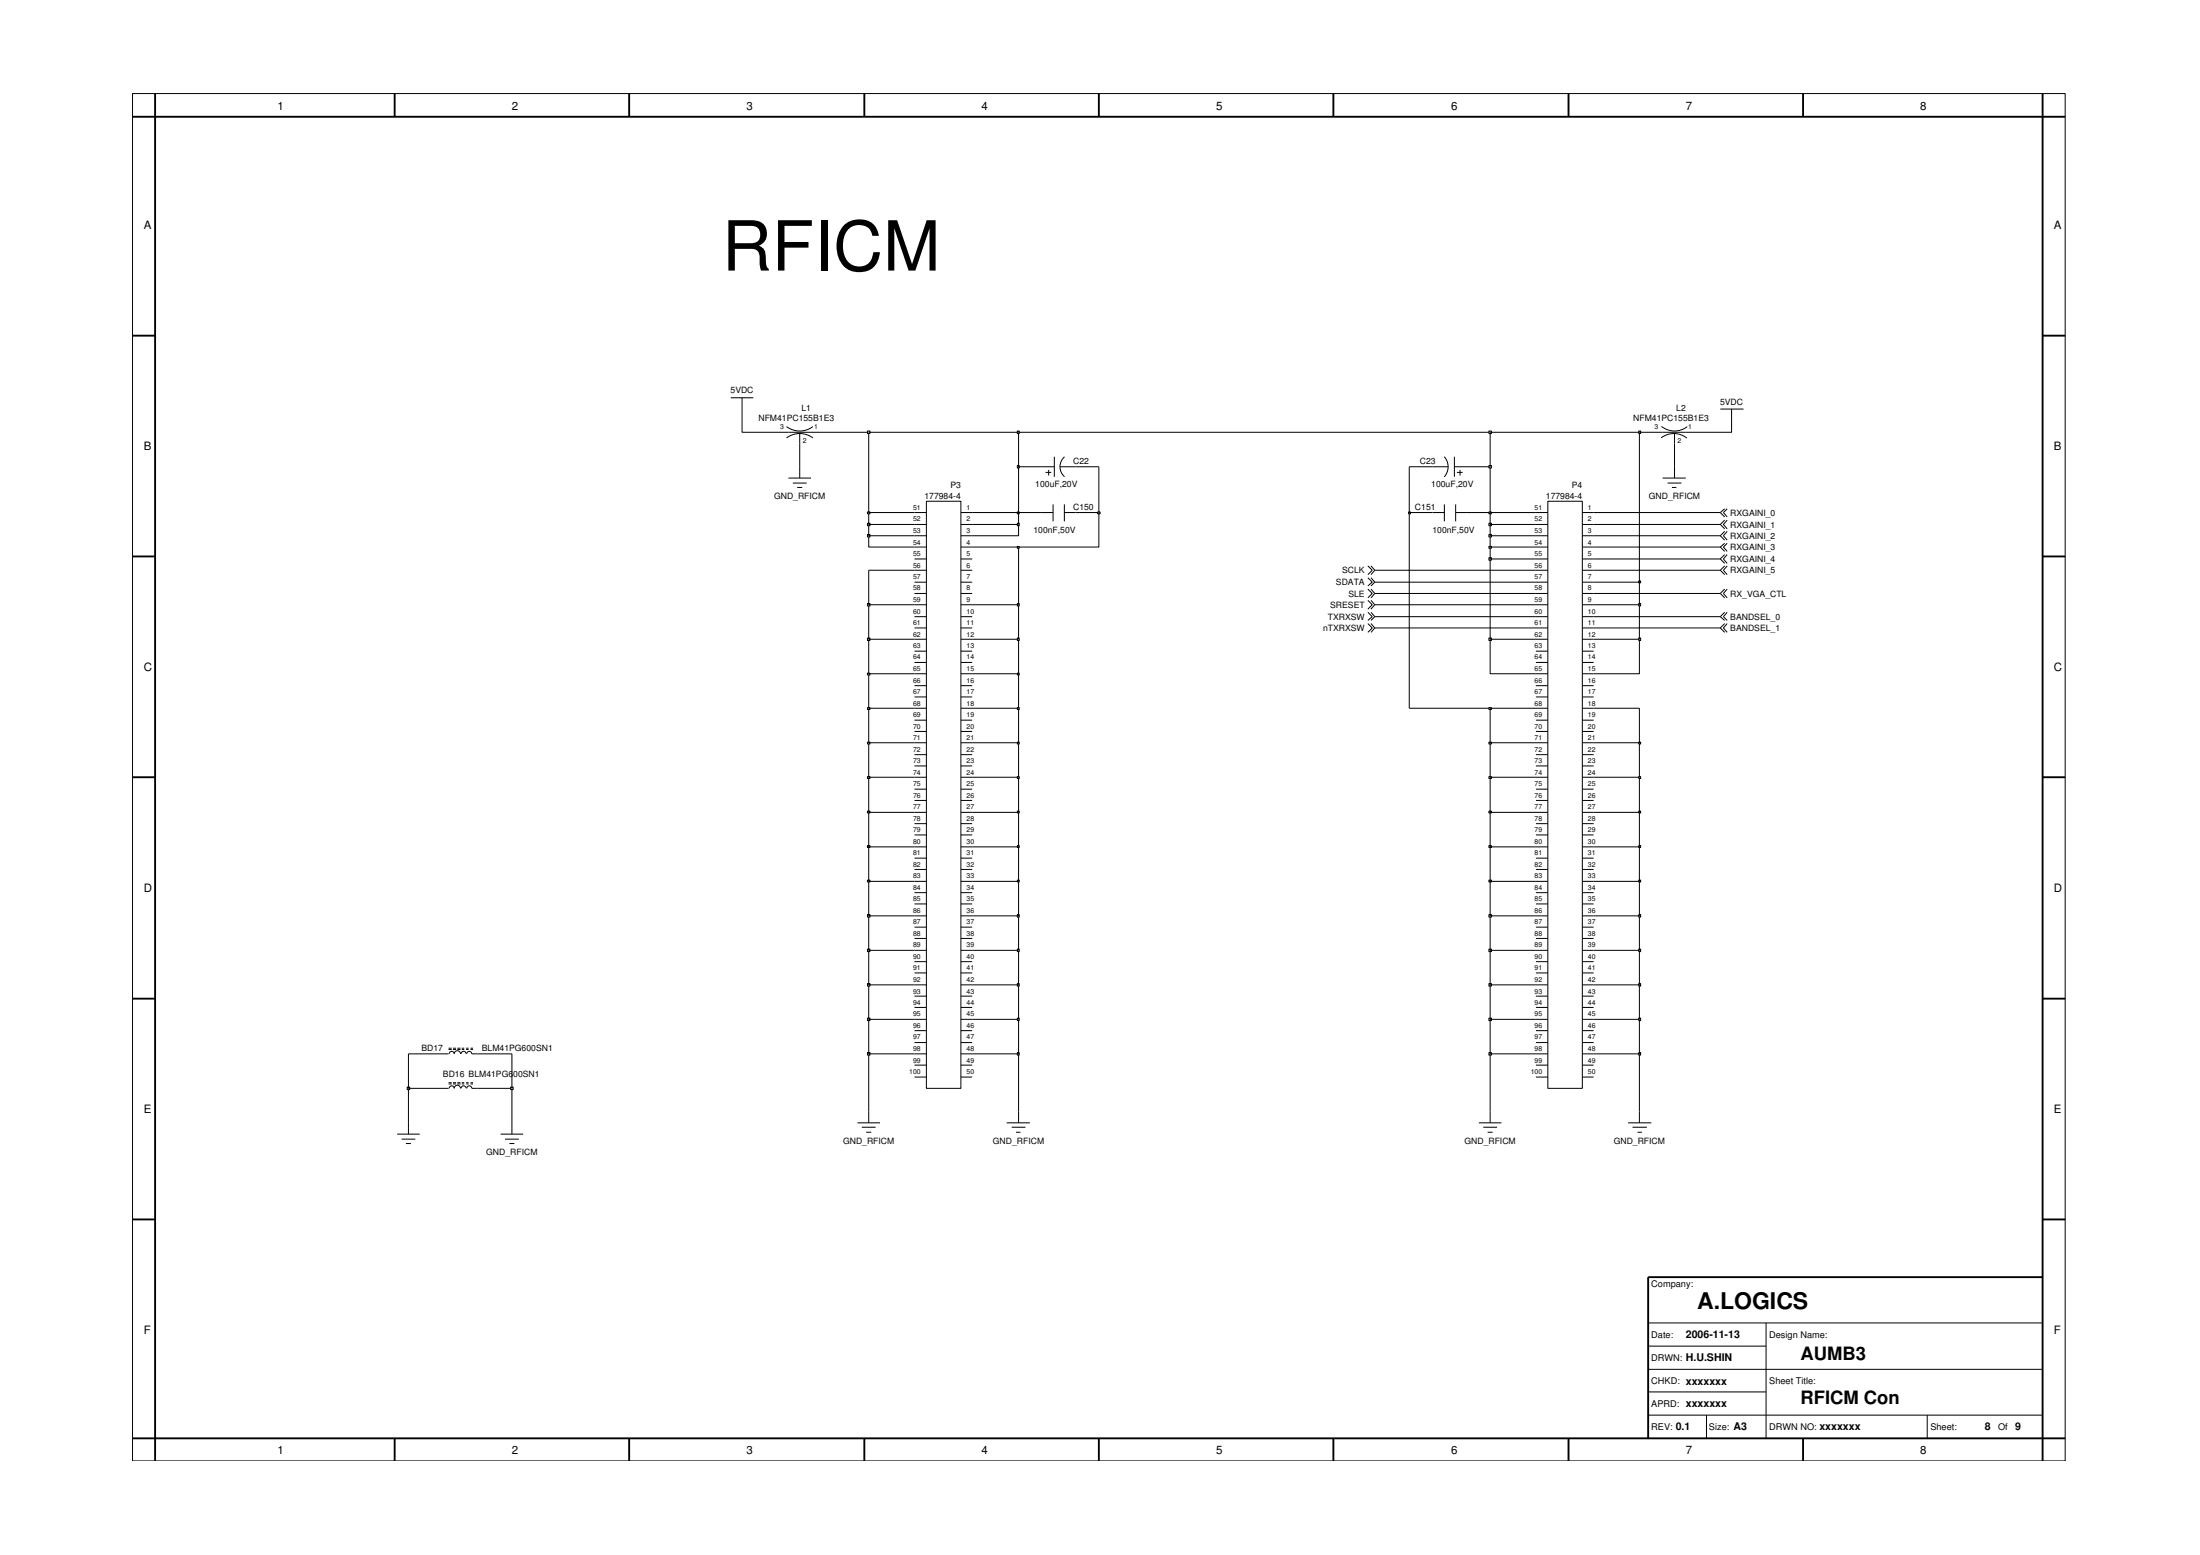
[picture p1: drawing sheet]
<svg xmlns="http://www.w3.org/2000/svg" width="297mm" height="210mm" viewBox="0 0 297 210" stroke-linecap="round" stroke-linejoin="round" font-family="sans-serif">
<g fill="none" stroke="#000" stroke-width=".14">
<path d="M98.7 53.7h3M100.2 53.7v1.5M106.2 59.1a2.96 2.96 0 0 1 3.6 0M106.2 57.6a2.96 2.96 0 0 0 3.6 0M106.5 58.3h3M108 58.5v1.4M224.3 59.1a2.79 2.79 0 0 1 3.5 0M224.3 57.6a2.79 2.79 0 0 0 3.5 0M224.5 58.3h3.1M226.1 58.5v1.4M232.3 55.2h3.1M233.8 55.2v1.6"/>
<path d="M106.5 64.5h3M107 65.2h1.9M107.6 65.8h.7M108 63v1.5M123.5 78.6h1.6M123.5 77h1.6M123.5 75.5h1.6M123.5 73.8h1.6M123.5 72.3h1.6M123.5 70.8h1.6M123.5 69.2h1.6M125.1 67.7h4.6v79.2h-4.6z"/>
<path d="M129.7 78.6h1.6M129.7 77h1.6M129.7 75.5h1.6M129.7 73.8h1.6M129.7 72.3h1.6M129.7 70.8h1.6M129.7 69.2h1.6M140.6 69.2h1.6M140.6 63h1.8M141.2 63.8h.7M141.6 63.4v.8M142.2 68.1v2.3"/>
<path d="M142.4 61.7v2.7M143.1 63h2.1M143.7 69.2h1.5M143.7 68.1v2.3M143.7 61.7a1.78 1.78 0 0 0 0 2.6M184.7 78l.6 .6-.6 .5M184.7 79.5l.6 .6-.6 .6M184.7 76.4l.6 .6-.6 .6M185.1 76.4l.5 .6-.5 .6M185.1 78l.5 .6-.5 .5M185.1 79.5l.5 .6-.5 .6M193.4 69.2h1.6"/>
<path d="M193.4 63h2.1M195 61.6a2.03 2.03 0 0 1 0 2.8M195 68.1v2.3M196.4 61.7v2.7M196.4 63h1.7M196.5 69.2h1.6M196.5 68.1v2.3M196.7 63.8h.8M197.1 63.4v.8M207.4 78.6h1.6M207.4 77h1.6M207.4 75.5h1.6"/>
<path d="M207.4 73.8h1.6M207.4 72.3h1.6M207.4 70.8h1.6M207.4 69.2h1.6M209 67.7h4.6v79.2h-4.6zM213.6 78.6h1.6M213.6 77h1.6M213.6 75.5h1.6M213.6 73.8h1.6M213.6 72.3h1.6M213.6 70.8h1.6M213.6 69.2h1.6"/>
<path d="M224.5 64.5h3.1M225.2 65.2h1.8M225.7 65.8h.6M226.1 63v1.5M232.9 71.7l-.6 .6 .6 .6M232.9 73.3l-.6 .5 .6 .6M232.9 79.5l-.6 .6 .6 .6M232.9 68.7l-.6 .5 .6 .6M232.9 70.2l-.6 .6 .6 .6M232.9 76.4l-.6 .6 .6 .6M232.9 74.9l-.6 .6 .6 .5M233.2 73.3l-.5 .5 .5 .6"/>
<path d="M233.2 70.2l-.5 .6 .5 .6M233.2 71.7l-.5 .6 .5 .6M233.2 79.5l-.5 .6 .5 .6M233.2 68.7l-.5 .5 .5 .6M233.2 76.4l-.5 .6 .5 .6M233.2 74.9l-.5 .6 .5 .5M123.5 98.7h1.6M123.5 97.2h1.6M123.5 95.6h1.6M123.5 94.1h1.6M123.5 92.6h1.6M123.5 90.9h1.6"/>
<path d="M123.5 89.4h1.6M123.5 87.9h1.6M123.5 86.3h1.6M123.5 84.8h1.6M123.5 83.2h1.6M123.5 81.6h1.6M123.5 80.1h1.6M129.7 98.7h1.6M129.7 97.2h1.6M129.7 95.6h1.6M129.7 94.1h1.6M129.7 92.6h1.6"/>
<path d="M129.7 90.9h1.6M129.7 89.4h1.6M129.7 87.9h1.6M129.7 86.3h1.6M129.7 84.8h1.6M129.7 83.2h1.6M129.7 81.6h1.6M129.7 80.1h1.6M184.7 81l.6 .6-.6 .6M184.7 84.2l.6 .6-.6 .6M184.7 82.6l.6 .6-.6 .5M185.1 81l.5 .6-.5 .6"/>
<path d="M185.1 84.2l.5 .6-.5 .6M185.1 82.6l.5 .6-.5 .5M207.4 98.7h1.6M207.4 97.2h1.6M207.4 95.6h1.6M207.4 94.1h1.6M207.4 92.6h1.6M207.4 90.9h1.6M207.4 89.4h1.6M207.4 87.9h1.6M207.4 86.3h1.6M207.4 84.8h1.6"/>
<path d="M207.4 83.2h1.6M207.4 81.6h1.6M207.4 80.1h1.6M213.6 98.7h1.6M213.6 97.2h1.6M213.6 95.6h1.6M213.6 94.1h1.6M213.6 92.6h1.6M213.6 90.9h1.6M213.6 89.4h1.6M213.6 87.9h1.6M213.6 86.3h1.6"/>
<path d="M213.6 84.8h1.6M213.6 83.2h1.6M213.6 81.6h1.6M213.6 80.1h1.6M232.9 84.2l-.6 .6 .6 .6M232.9 82.6l-.6 .6 .6 .5M233.2 84.2l-.5 .6 .5 .6M233.2 82.6l-.5 .6 .5 .5M123.5 119h1.6M123.5 117.4h1.6M123.5 115.8h1.6M123.5 112.7h1.6"/>
<path d="M123.5 111.2h1.6M123.5 109.7h1.6M123.5 108h1.6M123.5 106.5h1.6M123.5 104.9h1.6M123.5 103.4h1.6M123.5 101.9h1.6M123.5 100.3h1.6M123.5 114.3h1.6M129.7 119h1.6M129.7 117.4h1.6M129.7 115.8h1.6"/>
<path d="M129.7 112.7h1.6M129.7 111.2h1.6M129.7 109.7h1.6M129.7 108h1.6M129.7 106.5h1.6M129.7 104.9h1.6M129.7 103.4h1.6M129.7 101.9h1.6M129.7 100.3h1.6M129.7 114.3h1.6M207.4 119h1.6M207.4 117.4h1.6"/>
<path d="M207.4 115.8h1.6M207.4 112.7h1.6M207.4 111.2h1.6M207.4 109.7h1.6M207.4 108h1.6M207.4 106.5h1.6M207.4 104.9h1.6M207.4 103.4h1.6M207.4 101.9h1.6M207.4 100.3h1.6M207.4 114.3h1.6M213.6 119h1.6"/>
<path d="M213.6 117.4h1.6M213.6 115.8h1.6M213.6 112.7h1.6M213.6 111.2h1.6M213.6 109.7h1.6M213.6 108h1.6M213.6 106.5h1.6M213.6 104.9h1.6M213.6 103.4h1.6M213.6 101.9h1.6M213.6 100.3h1.6M213.6 114.3h1.6"/>
<path d="M123.5 139.1h1.6M123.5 137.6h1.6M123.5 136h1.6M123.5 134.5h1.6M123.5 132.9h1.6M123.5 131.3h1.6M123.5 129.8h1.6M123.5 128.3h1.6M123.5 126.7h1.6M123.5 125.2h1.6M123.5 123.6h1.6M123.5 122h1.6"/>
<path d="M123.5 120.5h1.6M129.7 139.1h1.6M129.7 137.6h1.6M129.7 136h1.6M129.7 134.5h1.6M129.7 132.9h1.6M129.7 131.3h1.6M129.7 129.8h1.6M129.7 128.3h1.6M129.7 126.7h1.6M129.7 125.2h1.6M129.7 123.6h1.6"/>
<path d="M129.7 122h1.6M129.7 120.5h1.6M207.4 139.1h1.6M207.4 137.6h1.6M207.4 136h1.6M207.4 134.5h1.6M207.4 132.9h1.6M207.4 131.3h1.6M207.4 129.8h1.6M207.4 128.3h1.6M207.4 126.7h1.6M207.4 125.2h1.6"/>
<path d="M207.4 123.6h1.6M207.4 122h1.6M207.4 120.5h1.6M213.6 139.1h1.6M213.6 137.6h1.6M213.6 136h1.6M213.6 134.5h1.6M213.6 132.9h1.6M213.6 131.3h1.6M213.6 129.8h1.6M213.6 128.3h1.6M213.6 126.7h1.6"/>
<path d="M213.6 125.2h1.6M213.6 123.6h1.6M213.6 122h1.6M213.6 120.5h1.6M53.6 153.1h3.1M54.2 153.8h1.9M54.8 154.4h.7M55.1 146.9v6.2M59.8 142.3h.8M59.8 146.9h.8M60.6 141.7h.4M60.6 141.5h.4"/>
<path d="M60.6 146.3h.4M60.6 146.1h.4M60.6 142.3a.34 .34 0 0 1 .4-.4 .34 .34 0 0 1 .3 .4 .42 .42 0 0 1 .5-.5 .42 .42 0 0 1 .4 .5M60.6 146.9a.34 .34 0 0 1 .4-.3 .34 .34 0 0 1 .3 .3 .42 .42 0 0 1 .5-.4 .42 .42 0 0 1 .4 .4M61.2 141.7h.4M61.2 141.5h.4M61.2 146.3h.4M61.2 146.1h.4M61.8 141.7h.4M61.8 141.5h.4M61.8 146.3h.4M61.8 146.1h.4"/>
<path d="M62.3 142.3a.34 .34 0 0 1 .3-.4 .34 .34 0 0 1 .3 .4M62.3 146.9a.34 .34 0 0 1 .3-.3 .34 .34 0 0 1 .3 .3M62.3 141.7h.4M62.3 141.5h.4M62.3 146.3h.4M62.3 146.1h.4M62.9 141.7h.4M62.9 141.5h.4M62.9 146.3h.4M62.9 146.1h.4M63 142.3a.34 .34 0 0 1 .4-.4 .34 .34 0 0 1 .3 .4h.8M63 146.9a.34 .34 0 0 1 .4-.3 .34 .34 0 0 1 .3 .3h.8"/>
<path d="M63.5 141.7h.4M63.5 141.5h.4M63.5 146.3h.4M63.5 146.1h.4M67.6 153.1h3M68.2 153.8h1.8M68.8 154.4h.7M69.1 146.9v6.2M115.8 151.6h3M116.4 152.2h1.8M117 152.8h.6M117.3 142.3v9.3"/>
<path d="M123.5 142.3h1.6M123.5 145.4h1.6M123.5 143.8h1.6M123.5 140.7h1.6M129.7 142.3h1.6M129.7 145.4h1.6M129.7 143.8h1.6M129.7 140.7h1.6M135.9 151.6h3.2M136.6 152.2h1.9M137.2 152.8h.6M137.5 142.3v9.3"/>
<path d="M199.7 151.6h3M200.3 152.2h1.8M200.9 152.8h.6M201.2 142.3v9.3M207.4 142.3h1.6M207.4 145.4h1.6M207.4 143.8h1.6M207.4 140.7h1.6M213.6 142.3h1.6M213.6 145.4h1.6M213.6 143.8h1.6M213.6 140.7h1.6"/>
<path d="M219.8 151.6h3.2M220.4 152.2h2M221.1 152.8h.6M221.3 142.3v9.3"/>
</g>
<path d="M55 146.7h.3v.4h-.3z" fill="#c3c3c3"/>
<path d="M55 146.7h.3v.4h-.3zM55.1 142.3v4.6h4.7M64.5 146.9h4.6" fill="none" stroke="#000" stroke-width=".14"/>
<path d="M68.9 146.7h.4v.4h-.4z" fill="#c3c3c3"/>
<path d="M55.1 142.3h4.7M64.5 142.3h4.6v4.6M68.9 146.7h.4v.4h-.4z" fill="none" stroke="#000" stroke-width=".14"/>
<path d="M117.1 142.1h.4v.3h-.4z" fill="#c3c3c3"/>
<path d="M117.3 137.6v4.7h6.2M117.1 142.1h.4v.3h-.4zM131.3 142.3h6.2" fill="none" stroke="#000" stroke-width=".14"/>
<path d="M137.4 142.1h.2v.3h-.2z" fill="#c3c3c3"/>
<path d="M137.5 137.6v4.7M137.4 142.1h.2v.3h-.2z" fill="none" stroke="#000" stroke-width=".14"/>
<path d="M201 142.1h.4v.3h-.4z" fill="#c3c3c3"/>
<path d="M201.2 137.6v4.7h6.2M201 142.1h.4v.3h-.4zM215.2 142.3h6.1" fill="none" stroke="#000" stroke-width=".14"/>
<path d="M221.3 142.1h.2v.3h-.2z" fill="#c3c3c3"/>
<path d="M221.3 137.6v4.7M221.3 142.1h.2v.3h-.2z" fill="none" stroke="#000" stroke-width=".14"/>
<path d="M117.1 137.4h.4v.4h-.4z" fill="#c3c3c3"/>
<path d="M117.1 137.4h.4v.4h-.4zM117.3 132.9v4.7h6.2M131.3 137.6h6.2" fill="none" stroke="#000" stroke-width=".14"/>
<path d="M137.4 137.4h.2v.4h-.2z" fill="#c3c3c3"/>
<path d="M137.4 137.4h.2v.4h-.2zM137.5 132.9v4.7" fill="none" stroke="#000" stroke-width=".14"/>
<path d="M201 137.4h.4v.4h-.4z" fill="#c3c3c3"/>
<path d="M201 137.4h.4v.4h-.4zM201.2 132.9v4.7h6.2M215.2 137.6h6.1" fill="none" stroke="#000" stroke-width=".14"/>
<path d="M221.3 137.4h.2v.4h-.2z" fill="#c3c3c3"/>
<path d="M221.3 137.4h.2v.4h-.2zM221.3 132.9v4.7" fill="none" stroke="#000" stroke-width=".14"/>
<path d="M117.1 132.8h.4v.3h-.4z" fill="#c3c3c3"/>
<path d="M117.1 132.8h.4v.3h-.4zM117.3 128.3v4.6h6.2M131.3 132.9h6.2" fill="none" stroke="#000" stroke-width=".14"/>
<path d="M137.4 132.8h.2v.3h-.2z" fill="#c3c3c3"/>
<path d="M137.4 132.8h.2v.3h-.2zM137.5 128.3v4.6" fill="none" stroke="#000" stroke-width=".14"/>
<path d="M201 132.8h.4v.3h-.4z" fill="#c3c3c3"/>
<path d="M201 132.8h.4v.3h-.4zM201.2 128.3v4.6h6.2M215.2 132.9h6.1" fill="none" stroke="#000" stroke-width=".14"/>
<path d="M221.3 132.8h.2v.3h-.2z" fill="#c3c3c3"/>
<path d="M221.3 132.8h.2v.3h-.2zM221.3 128.3v4.6" fill="none" stroke="#000" stroke-width=".14"/>
<path d="M117.1 128.1h.4v.4h-.4z" fill="#c3c3c3"/>
<path d="M117.1 128.1h.4v.4h-.4zM117.3 123.6v4.7h6.2M131.3 128.3h6.2" fill="none" stroke="#000" stroke-width=".14"/>
<path d="M137.4 128.1h.2v.4h-.2z" fill="#c3c3c3"/>
<path d="M137.4 128.1h.2v.4h-.2zM137.5 123.6v4.7" fill="none" stroke="#000" stroke-width=".14"/>
<path d="M201 128.1h.4v.4h-.4z" fill="#c3c3c3"/>
<path d="M201 128.1h.4v.4h-.4zM201.2 123.6v4.7h6.2M215.2 128.3h6.1" fill="none" stroke="#000" stroke-width=".14"/>
<path d="M221.3 128.1h.2v.4h-.2z" fill="#c3c3c3"/>
<path d="M221.3 128.1h.2v.4h-.2zM221.3 123.6v4.7" fill="none" stroke="#000" stroke-width=".14"/>
<path d="M117.1 123.5h.4v.3h-.4z" fill-rule="evenodd" fill="#c3c3c3"/>
<path d="M117.3 119v4.6h6.2M117.1 123.5h.4v.3h-.4zM131.3 123.6h6.2" fill="none" stroke="#000" stroke-width=".14"/>
<path d="M137.4 123.5h.2v.3h-.2z" fill-rule="evenodd" fill="#c3c3c3"/>
<path d="M137.5 119v4.6M137.4 123.5h.2v.3h-.2z" fill="none" stroke="#000" stroke-width=".14"/>
<path d="M201 123.5h.4v.3h-.4z" fill-rule="evenodd" fill="#c3c3c3"/>
<path d="M201.2 119v4.6h6.2M201 123.5h.4v.3h-.4zM215.2 123.6h6.1" fill="none" stroke="#000" stroke-width=".14"/>
<path d="M221.3 123.5h.2v.3h-.2z" fill="#c3c3c3"/>
<path d="M221.3 119v4.6M221.3 123.5h.2v.3h-.2z" fill="none" stroke="#000" stroke-width=".14"/>
<path d="M117.1 118.8h.4v.3h-.4z" fill-rule="evenodd" fill="#c3c3c3"/>
<path d="M117.1 118.8h.4v.3h-.4zM117.3 114.3v4.7h6.2M131.3 119h6.2" fill="none" stroke="#000" stroke-width=".14"/>
<path d="M137.4 118.8h.2v.3h-.2z" fill-rule="evenodd" fill="#c3c3c3"/>
<path d="M137.4 118.8h.2v.3h-.2zM137.5 114.3v4.7" fill="none" stroke="#000" stroke-width=".14"/>
<path d="M201 118.8h.4v.3h-.4z" fill-rule="evenodd" fill="#c3c3c3"/>
<path d="M201 118.8h.4v.3h-.4zM201.2 114.3v4.7h6.2M215.2 119h6.1" fill="none" stroke="#000" stroke-width=".14"/>
<path d="M221.3 118.8h.2v.3h-.2z" fill="#c3c3c3"/>
<path d="M221.3 118.8h.2v.3h-.2zM221.3 114.3v4.7" fill="none" stroke="#000" stroke-width=".14"/>
<path d="M117.1 114.1h.4v.3h-.4z" fill-rule="evenodd" fill="#c3c3c3"/>
<path d="M117.1 114.1h.4v.3h-.4zM117.3 109.7v4.6h6.2M131.3 114.3h6.2" fill="none" stroke="#000" stroke-width=".14"/>
<path d="M137.4 114.1h.2v.3h-.2z" fill-rule="evenodd" fill="#c3c3c3"/>
<path d="M137.4 114.1h.2v.3h-.2zM137.5 109.7v4.6" fill="none" stroke="#000" stroke-width=".14"/>
<path d="M201 114.1h.4v.3h-.4z" fill-rule="evenodd" fill="#c3c3c3"/>
<path d="M201 114.1h.4v.3h-.4zM201.2 109.7v4.6h6.2M215.2 114.3h6.1" fill="none" stroke="#000" stroke-width=".14"/>
<path d="M221.3 114.1h.2v.3h-.2z" fill="#c3c3c3"/>
<path d="M221.3 114.1h.2v.3h-.2zM221.3 109.7v4.6" fill="none" stroke="#000" stroke-width=".14"/>
<path d="M117.1 109.5h.4v.2h-.4z" fill-rule="evenodd" fill="#c3c3c3"/>
<path d="M117.1 109.5h.4v.2h-.4zM117.3 104.9v4.8h6.2M131.3 109.7h6.2" fill="none" stroke="#000" stroke-width=".14"/>
<path d="M137.4 109.5h.2v.2h-.2z" fill-rule="evenodd" fill="#c3c3c3"/>
<path d="M137.4 109.5h.2v.2h-.2zM137.5 104.9v4.8" fill="none" stroke="#000" stroke-width=".14"/>
<path d="M201 109.5h.4v.2h-.4z" fill-rule="evenodd" fill="#c3c3c3"/>
<path d="M201 109.5h.4v.2h-.4zM201.2 104.9v4.8h6.2M215.2 109.7h6.1" fill="none" stroke="#000" stroke-width=".14"/>
<path d="M221.3 109.5h.2v.2h-.2z" fill="#c3c3c3"/>
<path d="M221.3 109.5h.2v.2h-.2zM221.3 104.9v4.8" fill="none" stroke="#000" stroke-width=".14"/>
<path d="M117.1 104.8h.4v.3h-.4z" fill-rule="evenodd" fill="#c3c3c3"/>
<path d="M117.1 104.8h.4v.3h-.4zM117.3 100.3v4.6h6.2M131.3 104.9h6.2" fill="none" stroke="#000" stroke-width=".14"/>
<path d="M137.4 104.8h.2v.3h-.2z" fill-rule="evenodd" fill="#c3c3c3"/>
<path d="M137.4 104.8h.2v.3h-.2zM137.5 100.3v4.6" fill="none" stroke="#000" stroke-width=".14"/>
<path d="M201 104.8h.4v.3h-.4z" fill-rule="evenodd" fill="#c3c3c3"/>
<path d="M201 104.8h.4v.3h-.4zM201.2 100.3v4.6h6.2M215.2 104.9h6.1" fill="none" stroke="#000" stroke-width=".14"/>
<path d="M221.3 104.8h.2v.3h-.2z" fill="#c3c3c3"/>
<path d="M221.3 104.8h.2v.3h-.2zM221.3 100.3v4.6" fill="none" stroke="#000" stroke-width=".14"/>
<path d="M117.1 100.2h.4v.2h-.4z" fill-rule="evenodd" fill="#c3c3c3"/>
<path d="M117.3 95.6v4.7h6.2M117.1 100.2h.4v.2h-.4zM131.3 100.3h6.2" fill="none" stroke="#000" stroke-width=".14"/>
<path d="M137.4 100.2h.2v.2h-.2z" fill-rule="evenodd" fill="#c3c3c3"/>
<path d="M137.5 95.6v4.7M137.4 100.2h.2v.2h-.2z" fill="none" stroke="#000" stroke-width=".14"/>
<path d="M201 100.2h.4v.2h-.4z" fill-rule="evenodd" fill="#c3c3c3"/>
<path d="M201.2 95.6v4.7h6.2M201 100.2h.4v.2h-.4zM215.2 100.3h6.1" fill="none" stroke="#000" stroke-width=".14"/>
<path d="M221.3 100.2h.2v.2h-.2z" fill="#c3c3c3"/>
<path d="M221.3 95.6v4.7M221.3 100.2h.2v.2h-.2z" fill="none" stroke="#000" stroke-width=".14"/>
<path d="M117.1 95.5h.4v.3h-.4z" fill-rule="evenodd" fill="#c3c3c3"/>
<path d="M117.1 95.5h.4v.3h-.4zM117.3 90.9v4.7h6.2M131.3 95.6h6.2" fill="none" stroke="#000" stroke-width=".14"/>
<path d="M137.4 95.5h.2v.3h-.2z" fill-rule="evenodd" fill="#c3c3c3"/>
<path d="M190.3 69.2v26.4h10.9M137.4 95.5h.2v.3h-.2zM137.5 90.9v4.7" fill="none" stroke="#000" stroke-width=".14"/>
<path d="M201 95.5h.4v.3h-.4z" fill-rule="evenodd" fill="#c3c3c3"/>
<path d="M201 95.5h.4v.3h-.4zM201.2 95.6h6.2M215.2 95.6h6.1" fill="none" stroke="#000" stroke-width=".14"/>
<path d="M117.1 90.9h.4v.2h-.4z" fill-rule="evenodd" fill="#c3c3c3"/>
<path d="M117.1 90.9h.4v.2h-.4zM117.3 86.3v4.6h6.2M131.3 90.9h6.2" fill="none" stroke="#000" stroke-width=".14"/>
<path d="M137.4 90.9h.2v.2h-.2z" fill-rule="evenodd" fill="#c3c3c3"/>
<path d="M137.4 90.9h.2v.2h-.2zM137.5 86.3v4.6M201.2 86.3v4.6h6.2M221.3 86.3v4.6h-6.1" fill="none" stroke="#000" stroke-width=".14"/>
<path d="M117.1 86.1h.4v.4h-.4z" fill-rule="evenodd" fill="#c3c3c3"/>
<path d="M117.1 86.1h.4v.4h-.4zM117.3 81.6v4.7h6.2M131.3 86.3h6.2" fill="none" stroke="#000" stroke-width=".14"/>
<path d="M137.4 86.1h.2v.4h-.2z" fill-rule="evenodd" fill="#c3c3c3"/>
<path d="M137.4 86.1h.2v.4h-.2zM137.5 81.6v4.7" fill="none" stroke="#000" stroke-width=".14"/>
<path d="M201 86.1h.4v.4h-.4z" fill-rule="evenodd" fill="#c3c3c3"/>
<path d="M201.2 75.5v10.8h6.2M201 86.1h.4v.4h-.4zM215.2 86.3h6.1" fill="none" stroke="#000" stroke-width=".14"/>
<path d="M221.3 86.1h.2v.4h-.2z" fill="#c3c3c3"/>
<path d="M185.6 84.8h21.8M185.6 83.2h21.8M215.2 84.8h17.1M215.2 83.2h17.1M221.3 86.1h.2v.4h-.2zM221.3 81.6v4.7" fill="none" stroke="#000" stroke-width=".14"/>
<path d="M117.1 81.5h.4v.3h-.4z" fill-rule="evenodd" fill="#c3c3c3"/>
<path d="M117.3 77v4.6h6.2M117.1 81.5h.4v.3h-.4zM131.3 81.6h6.2" fill="none" stroke="#000" stroke-width=".14"/>
<path d="M137.4 81.5h.2v.3h-.2z" fill-rule="evenodd" fill="#c3c3c3"/>
<path d="M137.5 73.8v7.8M137.4 81.5h.2v.3h-.2zM185.6 81.6h21.8M215.2 81.6h6.1" fill="none" stroke="#000" stroke-width=".14"/>
<path d="M221.3 81.5h.2v.3h-.2z" fill="#c3c3c3"/>
<path d="M185.6 78.6h21.8M215.2 78.6h6.1v3M185.6 80.1h21.8M215.2 80.1h17.1M221.3 81.5h.2v.3h-.2z" fill="none" stroke="#000" stroke-width=".14"/>
<path d="M221.3 78.4h.2v.3h-.2z" fill="#c3c3c3"/>
<path d="M221.3 58.3v20.3M117.3 77h6.2M185.6 77h21.8M215.2 77h17.1M221.3 78.4h.2v.3h-.2z" fill="none" stroke="#000" stroke-width=".14"/>
<path d="M201 75.3h.4v.3h-.4z" fill="#c3c3c3"/>
<path d="M117.3 72.3v1.5h6.2M131.3 73.8h6.2M201 75.3h.4v.3h-.4zM201.2 73.8v1.7h6.2M215.2 75.5h17.1" fill="none" stroke="#000" stroke-width=".14"/>
<path d="M137.4 73.8h.2v.2h-.2z" fill="#c3c3c3"/>
<path d="M137.4 73.8h.2v.2h-.2zM148.4 69.2v4.6h-10.9" fill="none" stroke="#000" stroke-width=".14"/>
<path d="M201 73.8h.4v.2h-.4z" fill="#c3c3c3"/>
<path d="M201 73.8h.4v.2h-.4zM201.2 72.3v1.5h6.2M215.2 73.8h17.1" fill="none" stroke="#000" stroke-width=".14"/>
<path d="M117.1 72.2h.4v.3h-.4z" fill="#c3c3c3"/>
<path d="M117.1 72.2h.4v.3h-.4zM117.3 70.8v1.5h6.2M137.5 70.8v1.5h-6.2" fill="none" stroke="#000" stroke-width=".14"/>
<path d="M201 72.2h.4v.3h-.4z" fill="#c3c3c3"/>
<path d="M201 72.2h.4v.3h-.4zM201.2 70.8v1.5h6.2M215.2 72.3h17.1" fill="none" stroke="#000" stroke-width=".14"/>
<path d="M117.1 70.6h.4v.4h-.4z" fill="#c3c3c3"/>
<path d="M117.1 70.6h.4v.4h-.4zM117.3 69.2v1.6h6.2M131.3 70.8h6.2" fill="none" stroke="#000" stroke-width=".14"/>
<path d="M137.4 70.6h.2v.4h-.2z" fill="#c3c3c3"/>
<path d="M137.4 70.6h.2v.4h-.2zM137.5 69.2v1.6" fill="none" stroke="#000" stroke-width=".14"/>
<path d="M201 70.6h.4v.4h-.4z" fill="#c3c3c3"/>
<path d="M201 70.6h.4v.4h-.4zM201.2 69.2v1.6h6.2M215.2 70.8h17.1" fill="none" stroke="#000" stroke-width=".14"/>
<path d="M117.1 69.1h.4v.3h-.4z" fill="#c3c3c3"/>
<path d="M117.3 58.3v10.9h6.2M117.1 69.1h.4v.3h-.4zM131.3 69.2h6.2" fill="none" stroke="#000" stroke-width=".14"/>
<path d="M137.4 69.1h.2v.3h-.2z" fill="#c3c3c3"/>
<path d="M137.4 69.1h.2v.3h-.2zM137.5 63v6.2h3.1M145.2 69.2h3.2" fill="none" stroke="#000" stroke-width=".14"/>
<path d="M148.2 69.1h.3v.3h-.3z" fill="#c3c3c3"/>
<path d="M148.2 69.1h.3v.3h-.3zM148.4 63v6.2" fill="none" stroke="#000" stroke-width=".14"/>
<path d="M190.2 69.1h.2v.3h-.2z" fill="#c3c3c3"/>
<path d="M190.2 69.1h.2v.3h-.2zM190.3 63v6.2h3.1M198.1 69.2h3.1" fill="none" stroke="#000" stroke-width=".14"/>
<path d="M201 69.1h.4v.3h-.4z" fill="#c3c3c3"/>
<path d="M108 59.9v3.1M201 69.1h.4v.3h-.4zM201.2 63v6.2h6.2M215.2 69.2h17.1" fill="none" stroke="#000" stroke-width=".14"/>
<path d="M137.4 62.8h.2v.4h-.2z" fill="#c3c3c3"/>
<path d="M137.5 58.3v4.7h3.1M137.4 62.8h.2v.4h-.2zM145.2 63h3.2M190.3 63h3.1M198.1 63h3.1" fill="none" stroke="#000" stroke-width=".14"/>
<path d="M201 62.8h.4v.4h-.4z" fill="#c3c3c3"/>
<path d="M100.2 55.2v3.1h6.3M109.5 58.3h7.8M201.2 58.3v4.7M226.1 59.9v3.1M201 62.8h.4v.4h-.4z" fill="none" stroke="#000" stroke-width=".14"/>
<path d="M117.1 58.2h.4v.3h-.4z" fill="#c3c3c3"/>
<path d="M117.1 58.2h.4v.3h-.4zM117.3 58.3h20.2" fill="none" stroke="#000" stroke-width=".14"/>
<path d="M137.4 58.2h.2v.3h-.2z" fill="#c3c3c3"/>
<path d="M137.4 58.2h.2v.3h-.2zM137.5 58.3h63.7" fill="none" stroke="#000" stroke-width=".14"/>
<path d="M201 58.2h.4v.3h-.4z" fill="#c3c3c3"/>
<path d="M201 58.2h.4v.3h-.4zM201.2 58.3h20.1" fill="none" stroke="#000" stroke-width=".14"/>
<path d="M221.3 58.2h.2v.3h-.2z" fill="#c3c3c3"/>
<path d="M17.9 12.6h260.9v184.6h-260.9zM221.3 58.2h.2v.3h-.2zM221.3 58.3h3.2M233.8 56.8v1.5h-6.2M222.5 178.6h53.3M238.4 178.6v15.6M222.5 184.8h53.3M222.5 191h53.3M222.5 181.7h15.9M222.5 187.9h15.9M230.4 191v3.2M260.2 191v3.2" fill="none" stroke="#000" stroke-width=".14"/>
<g fill="none" stroke="#000" stroke-width=".25">
<path d="M17.9 15.8h260.9M20.9 12.6v184.6M53.3 12.6v3.2M84.9 12.6v3.2M116.7 12.6v3.2M148.4 12.6v3.2M180 12.6v3.2M211.8 12.6v3.2M243.4 12.6v3.2M275.8 12.6v184.6M17.9 45.3h3M275.8 45.3h3"/>
<path d="M17.9 75.1h3M275.8 75.1h3M17.9 104.9h3M275.8 104.9h3M17.9 134.8h3M275.8 134.8h3M17.9 164.6h3M275.8 164.6h3M275.8 172.4h-53.3v21.8M17.9 194.2h260.9M53.3 194.2v3M84.9 194.2v3"/>
<path d="M116.7 194.2v3M148.4 194.2v3M180 194.2v3M211.8 194.2v3M243.4 194.2v3"/>
</g>
<text font-size="9.3" x="97.5" y="36.5">RFICM</text>
<text font-size="3.1" x="229.1" y="176.7">A.LOGICS</text>
<g font-size="2.5">
<text x="243.1" y="183.5">AUMB3</text>
<text x="243.1" y="189.6">RFICM Con</text>
</g>
<g font-size="1.6">
<text x="37.5" y="14.8">1</text>
<text x="69.1" y="14.8">2</text>
<text x="100.8" y="14.8">3</text>
<text x="132.5" y="14.8">4</text>
<text x="164.2" y="14.8">5</text>
<text x="195.9" y="14.8">6</text>
<text x="227.6" y="14.8">7</text>
<text x="259.3" y="14.8">8</text>
<text x="19.4" y="31">A</text>
<text x="277.3" y="31">A</text>
<text x="19.4" y="60.8">B</text>
<text x="277.3" y="60.8">B</text>
<text x="19.4" y="90.6">C</text>
<text x="277.3" y="90.6">C</text>
<text x="19.4" y="120.5">D</text>
<text x="277.3" y="120.5">D</text>
<text x="19.4" y="150.3">E</text>
<text x="277.3" y="150.3">E</text>
<text x="19.4" y="180.1">F</text>
<text x="277.3" y="180.1">F</text>
<text x="37.5" y="196.2">1</text>
<text x="69.1" y="196.2">2</text>
<text x="100.8" y="196.2">3</text>
<text x="132.5" y="196.2">4</text>
<text x="164.2" y="196.2">5</text>
<text x="195.9" y="196.2">6</text>
<text x="227.6" y="196.2">7</text>
<text x="259.3" y="196.2">8</text>
</g>
<g font-size="1.4">
<text x="227.6" y="183.8">H.U.SHIN</text>
<text x="227.6" y="180.6">2006-11-13</text>
<text x="227.6" y="189.9">xxxxxxx</text>
<text x="227.6" y="186.9">xxxxxxx</text>
<text x="226.3" y="193.1">0.1</text>
<text x="234" y="193.1">A3</text>
<text x="245.6" y="193.1">xxxxxxx</text>
<text x="268" y="193.1">8</text>
<text x="272.1" y="193.1">9</text>
</g>
<g font-size="1.2">
<text x="98.6" y="53.1">5VDC</text>
<text x="102.4" y="56.8">NFM41PC155B1E3</text>
<text x="108.2" y="55.5">L1</text>
<text x="220.5" y="56.8">NFM41PC155B1E3</text>
<text x="226.3" y="55.5">L2</text>
<text x="232.2" y="54.7">5VDC</text>
<text x="128.3" y="65.9">P3</text>
<text x="139.8" y="65.7">100uF,20V</text>
<text x="144.9" y="62.6">C22</text>
<text x="191.7" y="62.6">C23</text>
<text x="193.2" y="65.7">100uF,20V</text>
<text x="212.2" y="65.9">P4</text>
<text x="104.5" y="67.3">GND_RFICM</text>
<text x="124.8" y="67.3">177984-4</text>
<text x="139.5" y="72">100nF,50V</text>
<text x="144.9" y="68.8">C150</text>
<text x="191" y="68.8">C151</text>
<text x="193.4" y="72">100nF,50V</text>
<text x="208.7" y="67.3">177984-4</text>
<text x="222.6" y="67.3">GND_RFICM</text>
<text x="233.6" y="71.2">RXGAINI_1</text>
<text x="233.6" y="69.6">RXGAINI_0</text>
<text x="181.2" y="77.4">SCLK</text>
<text x="233.6" y="74.3">RXGAINI_3</text>
<text x="233.6" y="72.7">RXGAINI_2</text>
<text x="233.6" y="77.4">RXGAINI_5</text>
<text x="233.6" y="75.9">RXGAINI_4</text>
<text x="179.3" y="83.7">TXRXSW</text>
<text x="179.6" y="82.1">SRESET</text>
<text x="180.4" y="79">SDATA</text>
<text x="182.1" y="80.5">SLE</text>
<text x="233.6" y="80.5">RX_VGA_CTL</text>
<text x="233.6" y="83.7">BANDSEL_0</text>
<text x="178.6" y="85.2">nTXRXSW</text>
<text x="233.6" y="85.2">BANDSEL_1</text>
<text x="56.9" y="141.8">BD17</text>
<text x="65.1" y="141.8">BLM41PG600SN1</text>
<text x="59.8" y="145.4">BD16 BLM41PG600SN1</text>
<text x="65.7" y="155.9">GND_RFICM</text>
<text x="113.8" y="154.4">GND_RFICM</text>
<text x="134.1" y="154.4">GND_RFICM</text>
<text x="197.7" y="154.4">GND_RFICM</text>
<text x="217.9" y="154.4">GND_RFICM</text>
<text x="223" y="173.8">Company:</text>
<text x="223" y="180.6">Date:</text>
<text x="223" y="183.7">DRWN:</text>
<text x="238.9" y="180.6">Design Name:</text>
<text x="223" y="189.9">APRD:</text>
<text x="223" y="186.8">CHKD:</text>
<text x="238.9" y="186.8">Sheet Title:</text>
<text x="223" y="193">REV:</text>
<text x="230.7" y="193">Size:</text>
<text x="238.9" y="193">DRWN NO:</text>
<text x="260.6" y="193">Sheet:</text>
<text x="269.8" y="193">Of</text>
</g>
<g font-size=".9">
<text x="105.3" y="57.9">3</text>
<text x="108.4" y="59.8">2</text>
<text x="109.9" y="57.9">1</text>
<text x="223.4" y="57.9">3</text>
<text x="226.5" y="59.8">2</text>
<text x="228" y="57.9">1</text>
<text x="123.3" y="72">53</text>
<text x="123.3" y="70.4">52</text>
<text x="123.3" y="68.8">51</text>
<text x="130.5" y="72">3</text>
<text x="130.5" y="70.4">2</text>
<text x="130.5" y="68.8">1</text>
<text x="207.2" y="72">53</text>
<text x="207.2" y="70.4">52</text>
<text x="207.2" y="68.8">51</text>
<text x="214.4" y="72">3</text>
<text x="214.4" y="70.4">2</text>
<text x="214.4" y="68.8">1</text>
<text x="123.3" y="75">55</text>
<text x="123.3" y="76.6">56</text>
<text x="123.3" y="73.5">54</text>
<text x="130.5" y="75">5</text>
<text x="130.5" y="76.6">6</text>
<text x="130.5" y="73.5">4</text>
<text x="207.2" y="75">55</text>
<text x="207.2" y="73.5">54</text>
<text x="207.2" y="76.6">56</text>
<text x="214.4" y="75">5</text>
<text x="214.4" y="76.6">6</text>
<text x="214.4" y="73.5">4</text>
<text x="123.3" y="78.2">57</text>
<text x="123.3" y="79.7">58</text>
<text x="123.3" y="82.8">60</text>
<text x="123.3" y="81.3">59</text>
<text x="130.5" y="78.2">7</text>
<text x="130.5" y="79.7">8</text>
<text x="130.5" y="81.3">9</text>
<text x="130.5" y="82.8">10</text>
<text x="207.2" y="82.8">60</text>
<text x="207.2" y="78.2">57</text>
<text x="207.2" y="79.7">58</text>
<text x="207.2" y="81.3">59</text>
<text x="214.4" y="79.7">8</text>
<text x="214.4" y="81.3">9</text>
<text x="214.4" y="78.2">7</text>
<text x="214.4" y="82.8">10</text>
<text x="123.3" y="84.3">61</text>
<text x="123.3" y="86">62</text>
<text x="123.3" y="87.5">63</text>
<text x="123.3" y="89">64</text>
<text x="130.5" y="86">12</text>
<text x="130.5" y="87.5">13</text>
<text x="130.5" y="89">14</text>
<text x="130.5" y="84.3">11</text>
<text x="207.2" y="84.3">61</text>
<text x="207.2" y="86">62</text>
<text x="207.2" y="87.5">63</text>
<text x="207.2" y="89">64</text>
<text x="214.4" y="84.3">11</text>
<text x="214.4" y="86">12</text>
<text x="214.4" y="87.5">13</text>
<text x="214.4" y="89">14</text>
<text x="123.3" y="95.3">68</text>
<text x="123.3" y="90.6">65</text>
<text x="123.3" y="92.1">66</text>
<text x="123.3" y="93.7">67</text>
<text x="130.5" y="90.6">15</text>
<text x="130.5" y="92.1">16</text>
<text x="130.5" y="93.7">17</text>
<text x="130.5" y="95.3">18</text>
<text x="207.2" y="90.6">65</text>
<text x="207.2" y="92.1">66</text>
<text x="207.2" y="93.7">67</text>
<text x="207.2" y="95.3">68</text>
<text x="214.4" y="93.7">17</text>
<text x="214.4" y="95.3">18</text>
<text x="214.4" y="90.6">15</text>
<text x="214.4" y="92.1">16</text>
<text x="123.3" y="96.8">69</text>
<text x="123.3" y="98.4">70</text>
<text x="123.3" y="99.9">71</text>
<text x="123.3" y="101.4">72</text>
<text x="130.5" y="98.4">20</text>
<text x="130.5" y="99.9">21</text>
<text x="130.5" y="101.4">22</text>
<text x="130.5" y="96.8">19</text>
<text x="207.2" y="101.4">72</text>
<text x="207.2" y="96.8">69</text>
<text x="207.2" y="98.4">70</text>
<text x="207.2" y="99.9">71</text>
<text x="214.4" y="96.8">19</text>
<text x="214.4" y="98.4">20</text>
<text x="214.4" y="99.9">21</text>
<text x="214.4" y="101.4">22</text>
<text x="123.3" y="106.1">75</text>
<text x="123.3" y="107.7">76</text>
<text x="123.3" y="103.1">73</text>
<text x="123.3" y="104.6">74</text>
<text x="130.5" y="103.1">23</text>
<text x="130.5" y="104.6">24</text>
<text x="130.5" y="106.1">25</text>
<text x="130.5" y="107.7">26</text>
<text x="207.2" y="103.1">73</text>
<text x="207.2" y="104.6">74</text>
<text x="207.2" y="106.1">75</text>
<text x="207.2" y="107.7">76</text>
<text x="214.4" y="104.6">24</text>
<text x="214.4" y="106.1">25</text>
<text x="214.4" y="107.7">26</text>
<text x="214.4" y="103.1">23</text>
<text x="123.3" y="109.2">77</text>
<text x="123.3" y="110.8">78</text>
<text x="123.3" y="112.4">79</text>
<text x="123.3" y="113.9">80</text>
<text x="130.5" y="109.2">27</text>
<text x="130.5" y="110.8">28</text>
<text x="130.5" y="112.4">29</text>
<text x="130.5" y="113.9">30</text>
<text x="207.2" y="113.9">80</text>
<text x="207.2" y="109.2">77</text>
<text x="207.2" y="110.8">78</text>
<text x="207.2" y="112.4">79</text>
<text x="214.4" y="109.2">27</text>
<text x="214.4" y="110.8">28</text>
<text x="214.4" y="112.4">29</text>
<text x="214.4" y="113.9">30</text>
<text x="123.3" y="117">82</text>
<text x="123.3" y="118.5">83</text>
<text x="123.3" y="115.4">81</text>
<text x="130.5" y="115.4">31</text>
<text x="130.5" y="117">32</text>
<text x="130.5" y="118.5">33</text>
<text x="207.2" y="115.4">81</text>
<text x="207.2" y="117">82</text>
<text x="207.2" y="118.5">83</text>
<text x="214.4" y="115.4">31</text>
<text x="214.4" y="117">32</text>
<text x="214.4" y="118.5">33</text>
<text x="123.3" y="120.1">84</text>
<text x="123.3" y="121.7">85</text>
<text x="123.3" y="123.2">86</text>
<text x="123.3" y="124.7">87</text>
<text x="130.5" y="120.1">34</text>
<text x="130.5" y="121.7">35</text>
<text x="130.5" y="123.2">36</text>
<text x="130.5" y="124.7">37</text>
<text x="207.2" y="124.7">87</text>
<text x="207.2" y="120.1">84</text>
<text x="207.2" y="121.7">85</text>
<text x="207.2" y="123.2">86</text>
<text x="214.4" y="120.1">34</text>
<text x="214.4" y="121.7">35</text>
<text x="214.4" y="123.2">36</text>
<text x="214.4" y="124.7">37</text>
<text x="123.3" y="129.5">90</text>
<text x="123.3" y="131">91</text>
<text x="123.3" y="126.3">88</text>
<text x="123.3" y="127.9">89</text>
<text x="130.5" y="131">41</text>
<text x="130.5" y="126.3">38</text>
<text x="130.5" y="127.9">39</text>
<text x="130.5" y="129.5">40</text>
<text x="207.2" y="126.3">88</text>
<text x="207.2" y="127.9">89</text>
<text x="207.2" y="129.5">90</text>
<text x="207.2" y="131">91</text>
<text x="214.4" y="127.9">39</text>
<text x="214.4" y="129.5">40</text>
<text x="214.4" y="131">41</text>
<text x="214.4" y="126.3">38</text>
<text x="123.3" y="132.5">92</text>
<text x="123.3" y="134.1">93</text>
<text x="123.3" y="135.7">94</text>
<text x="123.3" y="137.2">95</text>
<text x="130.5" y="132.5">42</text>
<text x="130.5" y="134.1">43</text>
<text x="130.5" y="135.6">44</text>
<text x="130.5" y="137.2">45</text>
<text x="207.2" y="135.7">94</text>
<text x="207.2" y="137.2">95</text>
<text x="207.2" y="132.5">92</text>
<text x="207.2" y="134.1">93</text>
<text x="214.4" y="132.5">42</text>
<text x="214.4" y="134.1">43</text>
<text x="214.4" y="135.6">44</text>
<text x="214.4" y="137.2">45</text>
<text x="123.3" y="140.3">97</text>
<text x="123.3" y="141.8">98</text>
<text x="123.3" y="143.4">99</text>
<text x="123.3" y="138.8">96</text>
<text x="130.5" y="143.4">49</text>
<text x="130.5" y="138.8">46</text>
<text x="130.5" y="140.3">47</text>
<text x="130.5" y="141.8">48</text>
<text x="207.2" y="138.8">96</text>
<text x="207.2" y="140.3">97</text>
<text x="207.2" y="141.8">98</text>
<text x="207.2" y="143.4">99</text>
<text x="214.4" y="138.8">46</text>
<text x="214.4" y="140.3">47</text>
<text x="214.4" y="141.8">48</text>
<text x="214.4" y="143.4">49</text>
<text x="122.8" y="145">100</text>
<text x="130.5" y="145">50</text>
<text x="206.7" y="145">100</text>
<text x="214.4" y="145">50</text>
</g>
</svg>
